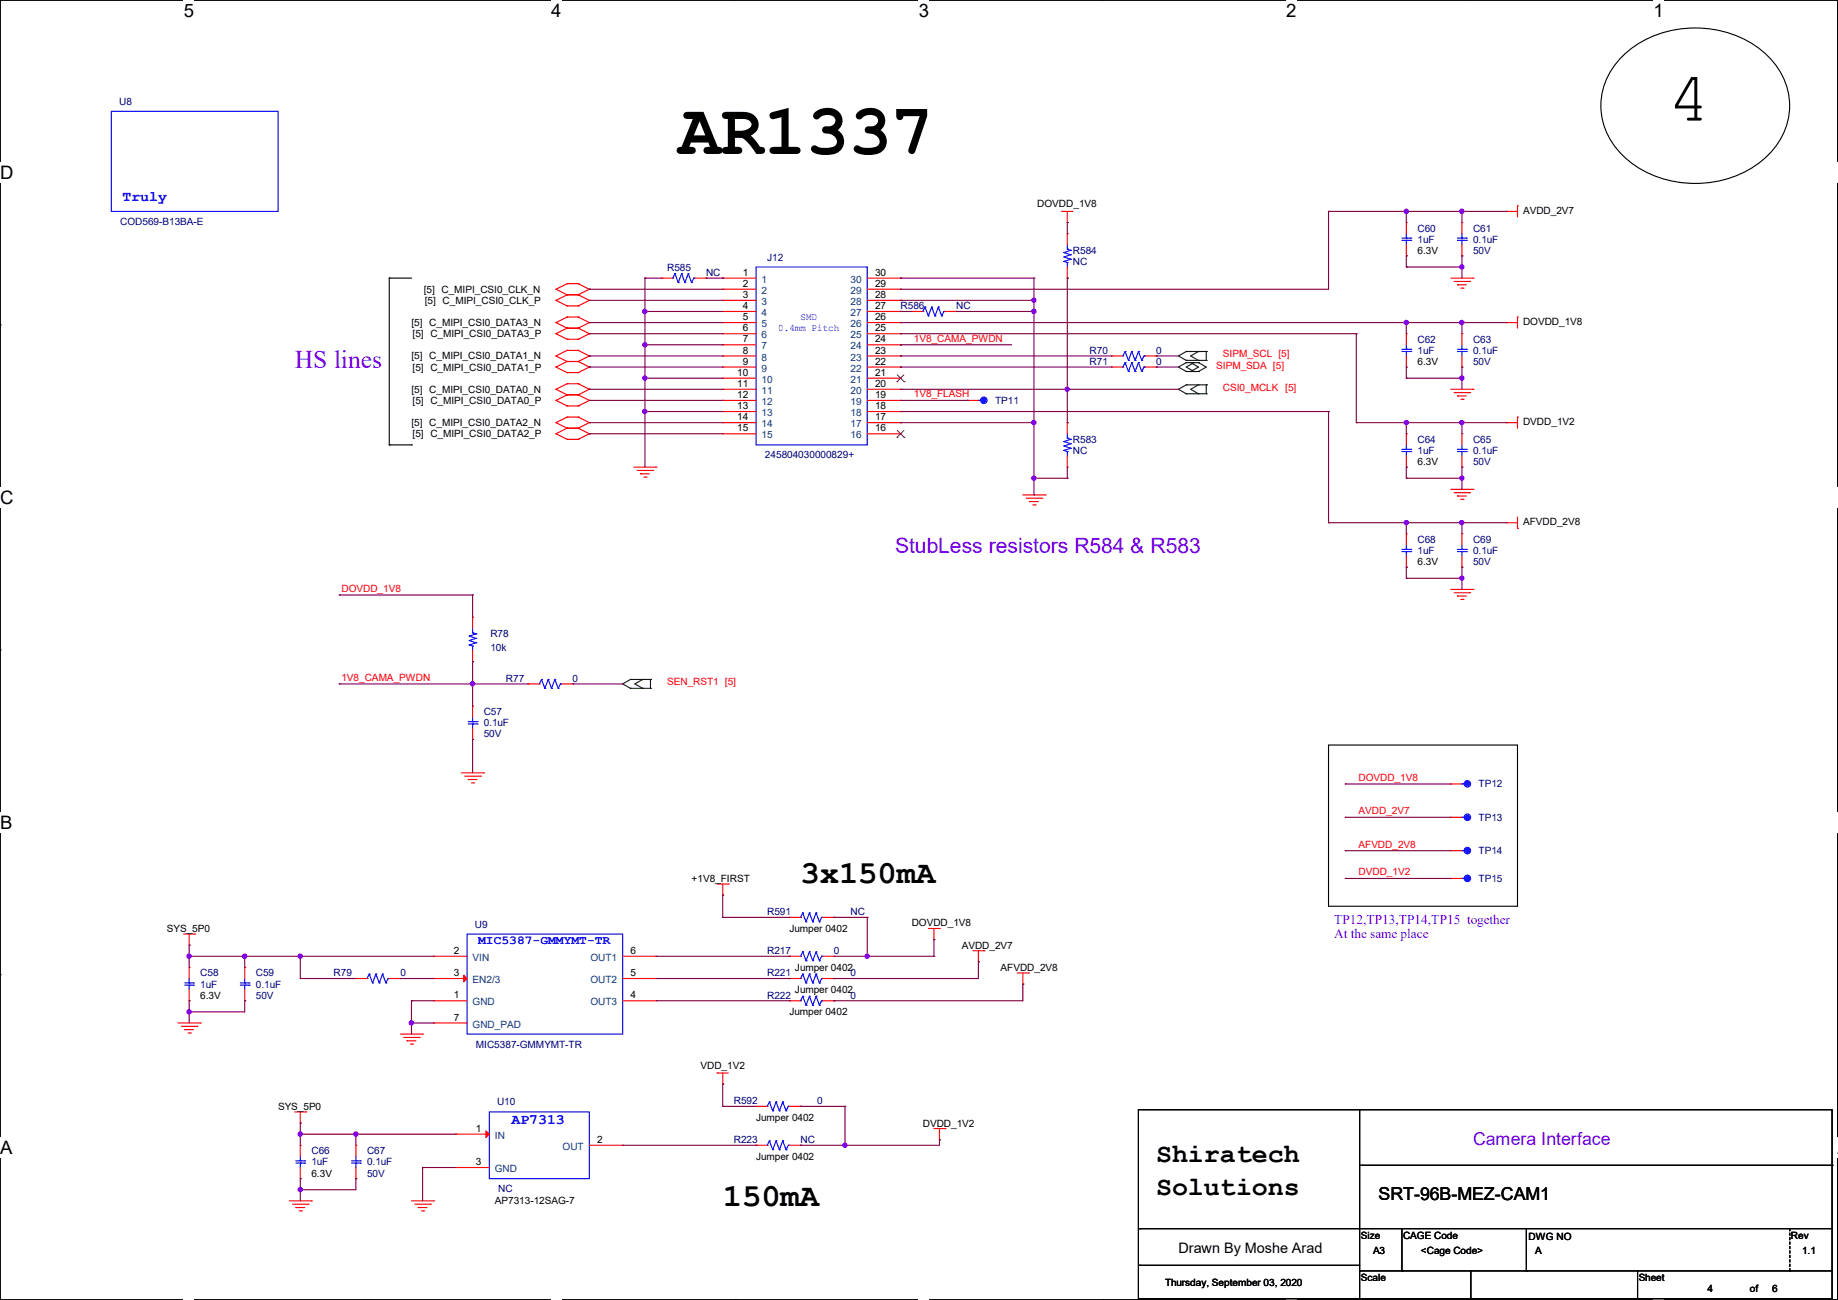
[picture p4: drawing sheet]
<svg xmlns="http://www.w3.org/2000/svg" width="420mm" height="297mm" viewBox="0 0 420 297" stroke-linecap="round" stroke-linejoin="round" font-family="sans-serif">
<path d="M0 0h419.9v297h-419.9z" fill="none" stroke="#000" stroke-width=".25"/>
<g fill="#fff">
<path d="M42 0h2.4v4.8h-2.4z"/>
<path d="M42 297h2.4z"/>
</g>
<path d="M84 0h.1M84 297h.1" fill="none" stroke="#000" stroke-width=".25"/>
<g fill="#fff">
<path d="M125.9 0h2.4v4.8h-2.4z"/>
<path d="M125.9 297h2.4z"/>
</g>
<path d="M168 0h.1M168 297h.1" fill="none" stroke="#000" stroke-width=".25"/>
<g fill="#fff">
<path d="M209.9 0h2.4v4.8h-2.4z"/>
<path d="M209.9 297h2.4z"/>
</g>
<path d="M251.9 0h.1M251.9 297h.1" fill="none" stroke="#000" stroke-width=".25"/>
<g fill="#fff">
<path d="M293.9 0h2.3v4.8h-2.3z"/>
<path d="M293.9 297h2.3z"/>
</g>
<path d="M335.9 0h.1M335.9 297h.1" fill="none" stroke="#000" stroke-width=".25"/>
<g fill="#fff">
<path d="M377.9 0h2.3v4.8h-2.3z"/>
<path d="M377.9 297h2.3z"/>
<path d="M0 37.1h3.1v4.8h-3.1z"/>
<path d="M419.9 37.1l.1 4.8z"/>
<path d="M0 111.3h3.1v4.8h-3.1z"/>
<path d="M419.9 111.3l.1 4.8z"/>
</g>
<path d="M0 74.3h.1M419.9 74.3h.1" fill="none" stroke="#000" stroke-width=".25"/>
<g fill="#fff">
<path d="M0 185.6h2.9v4.7h-2.9z"/>
<path d="M419.9 185.6l.1 4.7z"/>
</g>
<path d="M0 148.5h.1M419.9 148.5h.1" fill="none" stroke="#000" stroke-width=".25"/>
<g fill="#fff">
<path d="M0 259.8h2.9v4.7h-2.9z"/>
<path d="M419.8 259.8h.2v4.7h-.2z"/>
</g>
<g fill="none" stroke="#000" stroke-width=".25">
<path d="M370.9 12.7a24.7 24.7 0 0 1 33 0 15.5 15.5 0 0 1-1.3 24 24.8 24.8 0 0 1-31.7-1.1 15.4 15.4 0 0 1 0-22.9zM88.9 63.5h.1M88.9 63.5h5.1M88.9 63.5v38.1M88.9 101.6h.1M88.9 101.6h5.1M94 101.6h.1M303.6 170.2h43.2v36.9h-43.2zM0 222.7h.1M419.9 222.7h.1M260.1 253.5h158.5v43.2h-158.5zM310.7 253.5v43.2"/>
<path d="M310.7 266.2h107.9M418.6 266.2h.1M260.4 289.1h.1M260.4 280.7h.1M260.4 289.1h50.3M260.4 280.7h158.2M310.7 290.4h.1M310.7 296.7h.1M310.7 290.4h107.9M320.3 290.4h.1M320.3 280.7v9.7M336.1 296.7h.1"/>
<path d="M336.1 290.4v6.3M348.8 290.4h.1M348.8 280.7v9.7M374.2 296.7h.1M374.2 290.4v6.3"/>
</g>
<g fill="none" stroke="#f00" stroke-width=".25">
<path d="M242.6 48.3h.1M242.6 48.3h2.6M243.9 50.8h.1M243.9 53.4h.1M243.9 48.3v2.5M243.9 53.4v2.5M321.4 50.8h.1M321.4 58.5h.1M321.4 50.8v2.6M321.4 55.9v2.6M334.1 50.8h.1M334.1 58.5h.1"/>
<path d="M334.1 50.8v2.6M334.1 55.9v2.6M344.2 48.3h.1M344.2 48.3h2.6M346.8 47h.1M346.8 47v2.6M127 68.6h.1M127 66.1h.1M127 76.2h.1M127 73.7h.1M127 68.6l2.6 1.3M127 66.1l2.6 1.3"/>
<path d="M127 76.2l2.6 1.3M127 73.7l2.6 1.3M129.6 67.4h.1M129.6 69.9h.1M129.6 64.8h.1M129.6 75h.1M129.6 77.5h.1M129.6 72.4h.1M129.6 67.4l-2.6 1.2M129.6 67.4h2.5M129.6 69.9h2.5M129.6 64.8l-2.6 1.3"/>
<path d="M129.6 64.8h2.5M129.6 75l-2.6 1.2M129.6 75h2.5M129.6 77.5h2.5M129.6 72.4l-2.6 1.3M129.6 72.4h2.5M132.1 67.4h.1M132.1 69.9h.1M132.1 64.8h.1M132.1 75h.1M132.1 77.5h.1M132.1 72.4h.1"/>
<path d="M132.1 67.4l2.6 1.2M132.1 64.8l2.6 1.3M132.1 75l2.6 1.2M132.1 72.4l2.6 1.3M134.7 68.6h.1M134.7 66.1h.1M134.7 76.2h.1M134.7 73.7h.1M134.7 68.6l-2.6 1.3M134.7 66.1l-2.6 1.3M134.7 76.2l-2.6 1.3M134.7 73.7l-2.6 1.3"/>
<path d="M151.2 63.5h.1M151.2 63.5h2.5M158.8 63.5h2.5M161.3 63.5h.1M165.1 63.5h.1M165.1 66.1h.1M165.1 68.6h.1M165.1 71.2h.1M165.1 73.7h.1M165.1 76.2h.1M165.1 78.8h.1M165.1 63.5h7.7"/>
<path d="M165.1 73.7h7.7M165.1 66.1h7.7M165.1 68.6h7.7M165.1 71.2h7.7M165.1 76.2h7.7M165.1 78.8h7.7M198.2 63.5h7.6M198.2 73.7h7.6M198.2 66.1h7.6M198.2 68.6h7.6M198.2 71.2h7.6M198.2 76.2h7.6"/>
<path d="M198.2 78.8h7.6M205.8 63.5h.1M205.8 66.1h.1M205.8 68.6h.1M205.8 71.2h.1M205.8 73.7h.1M205.8 76.2h.1M205.8 78.8h.1M208.3 71.2h.1M208.3 71.2h2.6M215.9 71.2h2.6M218.5 71.2h.1"/>
<path d="M243.9 63.5h.1M243.9 61v2.5M321.4 76.2h.1M321.4 76.2v2.6M331.5 63.5h5.1M332.3 64.3h3.5M333 65.1h.1M333 65.1h2.1M333.8 65.8h.5M334.1 76.2h.1M334.1 76.2v2.6M334.3 65.8h.1"/>
<path d="M335.8 64.3h.1M336.6 63.5h.1M344.2 73.7h.1M344.2 73.7h2.6M346.8 72.4h.1M346.8 72.4v2.6M127 91.5h.1M127 88.9h.1M127 83.9h.1M127 81.3h.1M127 99.1h.1M127 96.6h.1"/>
<path d="M127 91.5l2.6 1.3M127 88.9l2.6 1.3M127 83.9l2.6 1.2M127 81.3l2.6 1.3M127 99.1l2.6 1.3M127 96.6l2.6 1.2M129.6 90.2h.1M129.6 92.8h.1M129.6 87.7h.1M129.6 82.6h.1M129.6 85.1h.1M129.6 80.1h.1"/>
<path d="M129.6 97.8h.1M129.6 95.3h.1M129.6 90.2l-2.6 1.3M129.6 90.2h2.5M129.6 92.8h2.5M129.6 87.7l-2.6 1.2M129.6 87.7h2.5M129.6 82.6l-2.6 1.3M129.6 82.6h2.5M129.6 85.1h2.5M129.6 80.1l-2.6 1.2M129.6 80.1h2.5"/>
<path d="M129.6 97.8l-2.6 1.3M129.6 97.8h2.5M129.6 95.3l-2.6 1.3M129.6 95.3h2.5M132.1 90.2h.1M132.1 92.8h.1M132.1 87.7h.1M132.1 82.6h.1M132.1 85.1h.1M132.1 80.1h.1M132.1 97.8h.1M132.1 95.3h.1"/>
<path d="M132.1 90.2l2.6 1.3M132.1 87.7l2.6 1.2M132.1 82.6l2.6 1.3M132.1 80.1l2.6 1.2M132.1 97.8l2.6 1.3M132.1 95.3l2.6 1.3M134.7 91.5h.1M134.7 88.9h.1M134.7 83.9h.1M134.7 81.3h.1M134.7 99.1h.1M134.7 96.6h.1"/>
<path d="M134.7 91.5l-2.6 1.3M134.7 88.9l-2.6 1.3M134.7 83.9l-2.6 1.2M134.7 81.3l-2.6 1.3M134.7 99.1l-2.6 1.3M134.7 96.6l-2.6 1.2M165.1 81.3h.1M165.1 83.9h.1M165.1 86.4h.1M165.1 88.9h.1M165.1 91.5h.1M165.1 94h.1"/>
<path d="M165.1 96.6h.1M165.1 99.1h.1M165.1 88.9h7.7M165.1 96.6h7.7M165.1 83.9h7.7M165.1 81.3h7.7M165.1 86.4h7.7M165.1 91.5h7.7M165.1 94h7.7M165.1 99.1h7.7M198.2 88.9h7.6M198.2 96.6h7.6"/>
<path d="M198.2 83.9h7.6M198.2 81.3h7.6M198.2 86.4h7.6M198.2 91.5h7.6M198.2 94h7.6M198.2 99.1h7.6M205.8 81.3h.1M205.8 83.9h.1M205.8 86.4h.1M205.8 88.9h.1M205.8 91.5h.1M205.8 94h.1"/>
<path d="M205.8 96.6h.1M205.8 99.1h.1M221 91.5h.1M221 91.5h2.6M243.9 96.6h.1M243.9 96.6v2.5M254 83.9h.1M254 81.3h.1M254 83.9h2.6M254 81.3h2.6M261.7 83.9h2.5M261.7 81.3h2.5"/>
<path d="M264.2 83.9h.1M264.2 81.3h.1M321.4 83.9h.1M321.4 99.1h.1M321.4 81.3v2.6M321.4 99.1v2.5M331.5 88.9h5.1M332.3 89.7h3.5M333 90.5h.1M333 90.5h2.1M333.8 91.2h.5M334.1 99.1h.1"/>
<path d="M334.1 83.9h.1M334.1 81.3v2.6M334.1 99.1v2.5M334.3 91.2h.1M335.8 89.7h.1M336.6 88.9h.1M344.2 96.6h.1M344.2 96.6h2.6M346.8 95.3h.1M346.8 95.3v2.5M129.6 100.4h.1M129.6 100.4h2.5"/>
<path d="M132.1 100.4h.1M144.8 106.7h5.1M145.6 107.5h3.5M146.3 108.2h.1M146.3 108.2h2.1M147.1 109h.5M147.6 109h.1M149.1 107.5h.1M149.9 106.7h.1M233.7 113.1h5.1M234.5 113.8h3.5M235.2 114.6h.1"/>
<path d="M235.2 114.6h2.1M236 115.4h.5M236.5 115.4h.1M238 113.8h.1M238.8 113.1h.1M243.9 106.7h.1M243.9 104.2v2.5M321.4 106.7h.1M321.4 104.2v2.5M331.5 111.8h5.1M332.3 112.6h3.5M333 113.3h.1"/>
<path d="M333 113.3h2.1M333.8 114.1h.5M334.1 106.7h.1M334.1 104.2v2.5M334.3 114.1h.1M335.8 112.6h.1M336.6 111.8h.1M344.2 119.4h.1M344.2 119.4h2.6M346.8 118.2v2.5M321.4 122h.1M321.4 129.6h.1"/>
<path d="M321.4 122v2.5M321.4 127v2.6M331.5 134.7h5.1M332.3 135.4h3.5M333 136.2h.1M333 136.2h2.1M333.8 136.9h.5M334.1 122h.1M334.1 129.6h.1M334.1 122v2.5M334.1 127v2.6M334.3 136.9h.1"/>
<path d="M335.8 135.4h.1M336.6 134.7h.1M346.8 120.7h.1M108 151.2h.1M108 141h.1M108 141v2.6M108 148.6v2.6M120.7 156.3h.1M120.7 156.3h2.5M128.3 156.3h2.6M130.9 156.3h.1M105.5 176.6h5"/>
<path d="M106.2 177.3h3.6M107 178.1h.1M107 178.1h2M107.7 178.9h.5M108 161.3h.1M108 169h.1M108 161.3v2.6M108 166.4v2.6M108.2 178.9h.1M109.8 177.3h.1M110.5 176.6h.1M331.5 179.1h.1"/>
<path d="M331.5 179.1h2.6M331.5 186.7h.1M331.5 194.4h.1M331.5 186.7h2.6M331.5 194.4h2.6M42 213.4h2.5M43.2 215.9h.1M43.2 213.4v2.5M44.5 213.4h.1M99.1 218.5h.1M99.1 218.5h7.6M142.3 218.5h7.6"/>
<path d="M149.9 218.5h.1M163.9 202h2.5M165.1 204.5h.1M165.1 202v2.5M166.4 202h.1M180.4 218.5h.1M180.4 209.6h.1M180.4 218.5h2.5M180.4 209.6h2.5M188 218.5h2.5M188 209.6h2.5M190.5 218.5h.1"/>
<path d="M190.5 209.6h.1M212.1 212.1h2.6M213.4 214.7h.1M213.4 212.1v2.6M214.7 212.1h.1M222.3 217.2h2.5M223.6 219.8h.1M223.6 217.2v2.6M224.8 217.2h.1M331.5 200.7h.1M331.5 200.7h2.6M40.7 233.7h5.1"/>
<path d="M41.4 234.5h3.6M42.2 235.2h.1M42.2 235.2h2M43 236h.5M43.2 221h.1M43.2 228.6h.1M43.2 221v2.6M43.2 226.1v2.5M43.5 236h.1M45 234.5h.1M45.8 233.7h.1M55.9 221h.1"/>
<path d="M55.9 228.6h.1M55.9 221v2.6M55.9 226.1v2.5M81.3 223.6h.1M81.3 223.6h2.6M88.9 223.6h2.6M91.5 223.6h.1M91.5 236.3h5.1M92.2 237h3.6M93 237.8h.1M93 237.8h2M93.8 238.5h.5"/>
<path d="M94.3 238.5h.1M95.8 237h.1M96.6 236.3h.1M99.1 223.6h.1M99.1 228.6h.1M99.1 233.7h.1M99.1 233.7h7.6M99.1 223.6h7.6M99.1 228.6h7.6M142.3 223.6h7.6M142.3 228.6h7.6M149.9 223.6h.1"/>
<path d="M149.9 228.6h.1M180.4 223.6h.1M180.4 228.6h.1M180.4 223.6h2.5M180.4 228.6h2.5M188 223.6h2.5M188 228.6h2.5M190.5 223.6h.1M190.5 228.6h.1M232.5 222.3h2.5M233.7 224.8h.1M233.7 222.3v2.5"/>
<path d="M235 222.3h.1M67.4 254h2.5M68.6 256.6h.1M68.6 254v2.6M69.9 254h.1M104.2 259.1h.1M104.2 259.1h7.6M163.9 245.2h.1M163.9 245.2h2.5M165.1 247.7h.1M165.1 245.2v2.5M172.8 252.8h.1"/>
<path d="M172.8 252.8h2.5M180.4 252.8h2.5M182.9 252.8h.1M213.4 257.9h2.5M214.7 257.9v2.5M215.9 257.9h.1M66.1 274.4h5.1M66.8 275.1h3.6M67.6 275.9h.1M67.6 275.9h2M68.4 276.6h.5M68.6 261.7h.1"/>
<path d="M68.6 269.3h.1M68.6 261.7v2.5M68.6 266.7v2.6M68.9 276.6h.1M70.4 275.1h.1M71.2 274.4h.1M81.3 261.7h.1M81.3 269.3h.1M81.3 261.7v2.5M81.3 266.7v2.6M94 274.4h5.1M94.8 275.1h3.5"/>
<path d="M95.5 275.9h.1M95.5 275.9h2.1M96.3 276.6h.5M96.8 276.6h.1M98.3 275.1h.1M99.1 274.4h.1M104.2 266.7h.1M104.2 266.7h7.6M134.7 261.7h7.6M142.3 261.7h.1M172.8 261.7h.1M172.8 261.7h2.5"/>
<path d="M180.4 261.7h2.5M182.9 261.7h.1M214.7 260.4h.1"/>
</g>
<g fill="none" stroke="#004000" stroke-width=".25">
<path d="M271.1 80.3h.1M271.1 82.3h.1M271.1 82.8h.1M271.1 84.9h.1M271.1 87.9h.1M271.1 90h.1M271.1 80.3l-1.8 1 1.8 1M271.1 80.3h4.5M271.1 82.3h4.5M271.1 82.8l-1.8 1.1 1.8 1M271.1 82.8h2.8M271.1 84.9h2.8"/>
<path d="M271.1 87.9l-1.8 1 1.8 1.1M271.1 87.9h4.5M271.1 90h4.5M272.1 82.8h.1M272.1 84.9h.1M272.1 82.8l1.8 1.1-1.8 1M272.8 82.8h.1M272.8 84.9h.1M272.8 82.8l-1.7 1.1 1.7 1M273.9 80.3h.1M273.9 82.3h.1M273.9 82.8h.1"/>
<path d="M273.9 84.9h.1M273.9 87.9h.1M273.9 90h.1M273.9 80.3l-1.8 1 1.8 1M273.9 82.8l1.7 1.1-1.7 1M273.9 87.9l-1.8 1 1.8 1.1M275.6 80.3h.1M275.6 82.3h.1M275.6 87.9h.1M275.6 90h.1M275.6 80.3v2M275.6 87.9v2.1"/>
<path d="M144.1 155.2h.1M144.1 157.3h.1M144.1 155.2l-1.8 1.1 1.8 1M144.1 155.2h4.5M144.1 157.3h4.5M146.9 155.2h.1M146.9 157.3h.1M146.9 155.2l-1.8 1.1 1.8 1M148.6 155.2h.1M148.6 157.3h.1M148.6 155.2v2.1"/>
</g>
<path d="M409 280.7v9.7M409 290.4h.1" fill="none" stroke="#000" stroke-width=".25" stroke-dasharray=".5"/>
<g fill="none" stroke="#00f" stroke-width=".25">
<path d="M25.4 25.4h38.1v22.9h-38.1zM243.1 57.7h.1M243.1 58.7h.1M243.1 59.7h.1M243.1 57.7l1.5 .5M243.1 58.7l1.5 .5M243.1 59.7l.8 .3M243.9 56.9h.1M243.9 60h.1M243.9 56.9l.7 .3M243.9 55.9v1M243.9 60v1"/>
<path d="M244.6 57.2h.1M244.6 58.2h.1M244.6 59.2h.1M244.6 57.2l-1.5 .5M244.6 58.2l-1.5 .5M244.6 59.2l-1.5 .5M320.3 54.4h2.1M320.3 54.9h2.1M321.4 54.4h.1M321.4 54.9h.1M321.4 53.4v1M321.4 54.9v1"/>
<path d="M322.4 54.4h.1M322.4 54.9h.1M333 54.4h2.1M333 54.9h2.1M334.1 54.4h.1M334.1 54.9h.1M334.1 53.4v1M334.1 54.9v1M335.1 54.4h.1M335.1 54.9h.1M153.7 63.5h.1M154.2 62.5h.1"/>
<path d="M154.2 62.5l.8 2.1M154.2 62.5l-.5 1M155 64.6h.1M155.7 62.5h.1M155.7 62.5l.8 2.1M155.7 62.5l-.7 2.1M156.5 64.6h.1M157.3 62.5h.1M157.3 62.5l.7 2.1M157.3 62.5l-.8 2.1M158 64.6h.1M158.5 63.5h.1"/>
<path d="M158.5 63.5l-.5 1.1M158.5 63.5h.3M172.8 61h25.4v40.6h-25.4zM210.9 71.2h.1M211.4 70.1h.1M211.4 70.1l.7 2.1M211.4 70.1l-.5 1.1M212.1 72.2h.1M212.9 70.1h.1M212.9 70.1l.8 2.1M212.9 70.1l-.8 2.1M213.7 72.2h.1"/>
<path d="M214.4 70.1h.1M214.4 70.1l.8 2.1M214.4 70.1l-.7 2.1M215.2 72.2h.1M215.7 71.2h.1M215.7 71.2l-.5 1M215.7 71.2h.2M320.3 79.8h2.1M321.4 79.8h.1M321.4 78.8v1M322.4 79.8h.1M333 79.8h2.1"/>
<path d="M334.1 79.8h.1M334.1 78.8v1M335.1 79.8h.1M223.6 91.5h.1M223.6 91.5h.5M243.9 99.1v1M256.6 83.9h.1M256.6 81.3h.1M257.1 82.8h.1M257.1 80.3h.1M257.1 82.8l.8 2.1M257.1 82.8l-.5 1.1"/>
<path d="M257.1 80.3l-.5 1M257.1 80.3l.8 2M257.9 84.9h.1M257.9 82.3h.1M258.6 82.8h.1M258.6 80.3h.1M258.6 82.8l.8 2.1M258.6 82.8l-.7 2.1M258.6 80.3l.8 2M258.6 80.3l-.7 2M259.4 84.9h.1M259.4 82.3h.1"/>
<path d="M260.1 82.8h.1M260.1 80.3h.1M260.1 82.8l.8 2.1M260.1 82.8l-.7 2.1M260.1 80.3l.8 2M260.1 80.3l-.7 2M260.9 84.9h.1M260.9 82.3h.1M261.4 83.9h.1M261.4 81.3h.1M261.4 83.9l-.5 1M261.4 83.9h.3"/>
<path d="M261.4 81.3l-.5 1M261.4 81.3h.3M320.3 80.3h2.1M321.4 80.3h.1M321.4 80.3v1M322.4 80.3h.1M333 80.3h2.1M334.1 80.3h.1M334.1 80.3v1M335.1 80.3h.1M243.1 100.9h.1M243.1 101.9h.1"/>
<path d="M243.1 102.9h.1M243.1 100.9l1.5 .5M243.1 101.9l1.5 .5M243.1 102.9l.8 .3M243.9 100.1h.1M243.9 103.2h.1M243.9 103.2v1M243.9 100.1l.7 .3M244.6 100.4h.1M244.6 101.4h.1M244.6 102.4h.1M244.6 100.4l-1.5 .5"/>
<path d="M244.6 101.4l-1.5 .5M244.6 102.4l-1.5 .5M320.3 102.7h2.1M320.3 103.2h2.1M321.4 102.7h.1M321.4 103.2h.1M321.4 101.6v1.1M321.4 103.2v1M322.4 102.7h.1M322.4 103.2h.1M333 102.7h2.1M333 103.2h2.1"/>
<path d="M334.1 102.7h.1M334.1 103.2h.1M334.1 101.6v1.1M334.1 103.2v1M335.1 102.7h.1M335.1 103.2h.1M320.3 125.5h2.1M320.3 126h2.1M321.4 125.5h.1M321.4 126h.1M321.4 124.5v1M321.4 126v1"/>
<path d="M322.4 125.5h.1M322.4 126h.1M333 125.5h2.1M333 126h2.1M334.1 125.5h.1M334.1 126h.1M334.1 124.5v1M334.1 126v1M335.1 125.5h.1M335.1 126h.1M107.2 145.3h.1M107.2 146.3h.1"/>
<path d="M107.2 147.4h.1M107.2 145.3l1.6 .5M107.2 146.3l1.6 .6M107.2 147.4l.8 .2M108 144.6h.1M108 147.6h.1M108 143.6v1M108 147.6v1M108 144.6l.8 .2M108.8 144.8h.1M108.8 145.8h.1M108.8 146.9h.1"/>
<path d="M108.8 144.8l-1.6 .5M108.8 145.8l-1.6 .5M108.8 146.9l-1.6 .5M123.2 156.3h.1M123.7 155.2h.1M123.7 155.2l.8 2.1M123.7 155.2l-.5 1.1M124.5 157.3h.1M125.3 155.2h.1M125.3 155.2l.7 2.1M125.3 155.2l-.8 2.1M126 157.3h.1"/>
<path d="M126.8 155.2h.1M126.8 155.2l.8 2.1M126.8 155.2l-.8 2.1M127.6 157.3h.1M128.1 156.3h.1M128.1 156.3l-.5 1M128.1 156.3h.2M107 164.9h2M107 165.4h2M108 164.9h.1M108 165.4h.1M108 163.9v1"/>
<path d="M108 165.4v1M109 164.9h.1M109 165.4h.1M334.1 179.1h.1M334.1 179.1h.5M334.1 186.7h.1M334.1 194.4h.1M334.1 186.7h.5M334.1 194.4h.5M106.7 213.4h35.6v22.9h-35.6zM182.9 218.5h.1M182.9 209.6h.1"/>
<path d="M183.4 217.5h.1M183.4 208.6h.1M183.4 217.5l.8 2M183.4 217.5l-.5 1M183.4 208.6l.8 2M183.4 208.6l-.5 1M184.2 219.5h.1M184.2 210.6h.1M185 217.5h.1M185 208.6h.1M185 217.5l.7 2M185 217.5l-.8 2"/>
<path d="M185 208.6l.7 2M185 208.6l-.8 2M185.7 219.5h.1M185.7 210.6h.1M186.5 217.5h.1M186.5 208.6h.1M186.5 217.5l.7 2M186.5 217.5l-.8 2M186.5 208.6l.7 2M186.5 208.6l-.8 2M187.2 219.5h.1M187.2 210.6h.1"/>
<path d="M187.7 218.5h.1M187.7 209.6h.1M187.7 218.5l-.5 1M187.7 218.5h.3M187.7 209.6l-.5 1M187.7 209.6h.3M334.1 200.7h.1M334.1 200.7h.5M42.2 224.6h2M42.2 225.1h2M43.2 224.6h.1M43.2 225.1h.1"/>
<path d="M43.2 223.6v1M43.2 225.1v1M44.2 224.6h.1M44.2 225.1h.1M54.9 224.6h2M54.9 225.1h2M55.9 224.6h.1M55.9 225.1h.1M55.9 223.6v1M55.9 225.1v1M56.9 224.6h.1M56.9 225.1h.1"/>
<path d="M83.9 223.6h.1M84.4 222.5h.1M84.4 222.5l.7 2.1M84.4 222.5l-.5 1.1M85.1 224.6h.1M85.9 222.5h.1M85.9 222.5l.8 2.1M85.9 222.5l-.8 2.1M86.7 224.6h.1M87.4 222.5h.1M87.4 222.5l.8 2.1M87.4 222.5l-.7 2.1"/>
<path d="M88.2 224.6h.1M88.7 223.6h.1M88.7 223.6h.2M88.7 223.6l-.5 1M182.9 223.6h.1M182.9 228.6h.1M183.4 222.5h.1M183.4 227.6h.1M183.4 222.5l.8 2.1M183.4 222.5l-.5 1.1M183.4 227.6l.8 2.1M183.4 227.6l-.5 1"/>
<path d="M184.2 224.6h.1M184.2 229.7h.1M185 222.5h.1M185 227.6h.1M185 222.5l.7 2.1M185 222.5l-.8 2.1M185 227.6l.7 2.1M185 227.6l-.8 2.1M185.7 224.6h.1M185.7 229.7h.1M186.5 222.5h.1M186.5 227.6h.1"/>
<path d="M186.5 222.5l.7 2.1M186.5 222.5l-.8 2.1M186.5 227.6l.7 2.1M186.5 227.6l-.8 2.1M187.2 224.6h.1M187.2 229.7h.1M187.7 223.6h.1M187.7 228.6h.1M187.7 223.6l-.5 1M187.7 223.6h.3M187.7 228.6l-.5 1.1M187.7 228.6h.3"/>
<path d="M111.8 254h22.9v15.3h-22.9zM175.3 252.8h.1M175.8 251.8h.1M175.8 251.8l-.5 1M175.8 251.8l.8 2M176.6 253.8h.1M177.3 251.8h.1M177.3 251.8l.8 2M177.3 251.8l-.7 2M178.1 253.8h.1M178.9 251.8h.1M178.9 251.8l.7 2"/>
<path d="M178.9 251.8l-.8 2M179.6 253.8h.1M180.1 252.8h.1M180.1 252.8l-.5 1M180.1 252.8h.3M67.6 265.2h2M67.6 265.7h2M68.6 265.2h.1M68.6 265.7h.1M68.6 264.2v1M68.6 265.7v1M69.6 265.2h.1"/>
<path d="M69.6 265.7h.1M80.3 265.2h2M80.3 265.7h2M81.3 265.2h.1M81.3 265.7h.1M81.3 264.2v1M81.3 265.7v1M82.3 265.2h.1M82.3 265.7h.1M175.3 261.7h.1M175.8 260.6h.1M175.8 260.6l.8 2.1"/>
<path d="M175.8 260.6l-.5 1.1M176.6 262.7h.1M177.3 260.6h.1M177.3 260.6l.8 2.1M177.3 260.6l-.7 2.1M178.1 262.7h.1M178.9 260.6h.1M178.9 260.6l.7 2.1M178.9 260.6l-.8 2.1M179.6 262.7h.1M180.1 261.7h.1M180.1 261.7l-.5 1"/>
<path d="M180.1 261.7h.3"/>
<circle cx="224.8" cy="91.5" r=".74"/>
<circle cx="335.3" cy="179.1" r=".74"/>
<circle cx="335.3" cy="186.7" r=".74"/>
<circle cx="335.3" cy="194.3" r=".74"/>
<circle cx="335.3" cy="200.7" r=".74"/>
</g>
<g fill="#00f" stroke="#00f" stroke-width=".25">
<circle cx="335.3" cy="186.7" r=".49"/>
<circle cx="335.3" cy="179.1" r=".49"/>
<circle cx="224.8" cy="91.5" r=".49"/>
<circle cx="335.3" cy="200.7" r=".49"/>
<circle cx="335.3" cy="194.3" r=".49"/>
</g>
<path d="M205 87.2h.1M205 99.9h.1M205 85.6l1.6 1.6M205 98.3l1.6 1.6M206.5 85.6l-1.5 1.6M206.5 98.3l-1.5 1.6M206.6 87.2h.1M206.6 99.9h.1" fill="none" stroke="#804000" stroke-width=".23"/>
<g fill="#f00" stroke="#f00" stroke-width=".25">
<path d="M106 222.8l.7 .8-.7 .7z"/>
<path d="M111 258.4l.8 .7-.8 .8z"/>
</g>
<g fill="none" stroke="#800040" stroke-width=".25">
<path d="M243.9 50.8h.1M243.9 50.8v2.6M303.6 48.3h.1M303.6 48.3h40.6M303.6 48.3v17.8h-97.8M321.4 48.3h.1M321.4 58.5h.1M321.4 48.3v2.5M321.4 58.5v2.5M334.1 48.3h.1M334.1 58.5h.1M334.1 48.3v2.5"/>
<path d="M334.1 58.5v5M134.7 66.1h.1M134.7 68.6h.1M134.7 73.7h.1M134.7 76.2h.1M134.7 66.1h30.4M134.7 68.6h30.4M134.7 73.7h30.4M134.7 76.2h30.4M147.4 63.5h.1M147.4 71.2h.1M147.4 78.8h.1"/>
<path d="M147.4 63.5v43.2M147.4 63.5h3.8M147.4 71.2h17.7M147.4 78.8h17.7M161.3 63.5h3.8M165.1 63.5h.1M205.8 63.5h.1M205.8 66.1h.1M205.8 68.6h.1M205.8 73.7h.1M205.8 76.2h.1M205.8 78.8h.1"/>
<path d="M205.8 71.2h.1M205.8 63.5h30.5M205.8 68.6h30.5M205.8 71.2h2.5M205.8 73.7h138.4M205.8 76.2h104.1M205.8 78.8h25.4M218.5 71.2h.1M218.5 71.2h17.8M236.3 63.5h.1M236.3 71.2h.1M236.3 63.5v49.6"/>
<path d="M243.9 63.5h.1M243.9 63.5v33.1M309.9 76.2h.1M309.9 76.2v20.4M321.4 61h.1M321.4 73.7h.1M321.4 73.7v2.5M321.4 61h12.7M334.1 61h.1M334.1 73.7h.1M334.1 73.7v2.5M134.7 81.3h.1"/>
<path d="M134.7 83.9h.1M134.7 88.9h.1M134.7 91.5h.1M134.7 96.6h.1M134.7 99.1h.1M134.7 81.3h30.4M134.7 83.9h30.4M134.7 88.9h30.4M134.7 91.5h30.4M134.7 96.6h30.4M134.7 99.1h30.4M147.4 86.4h.1"/>
<path d="M147.4 94h.1M147.4 86.4h17.7M147.4 94h17.7M205.8 81.3h.1M205.8 83.9h.1M205.8 94h.1M205.8 96.6h.1M205.8 81.3h48.2M205.8 83.9h48.2M205.8 88.9h63.5M205.8 91.5h15.2M205.8 94h97.8"/>
<path d="M205.8 96.6h30.5M221 91.5h.1M236.3 96.6h.1M243.9 88.9h.1M243.9 96.6h.1M264.2 81.3h.1M264.2 83.9h.1M264.2 81.3h5.1M264.2 83.9h5.1M269.3 88.9h.1M303.6 94h.1M303.6 94v25.4"/>
<path d="M309.9 96.6h.1M309.9 96.6h34.3M321.4 83.9h.1M321.4 86.4h.1M321.4 96.6h.1M321.4 83.9v2.5M321.4 96.6v2.5M321.4 86.4h12.7M334.1 83.9h.1M334.1 86.4h.1M334.1 96.6h.1M334.1 83.9v5"/>
<path d="M334.1 96.6v2.5M236.3 109.3h.1M236.3 113.1h.1M236.3 109.3h7.6M243.9 109.3h.1M243.9 106.7v2.6M303.6 119.4h.1M303.6 119.4h40.6M321.4 106.7h.1M321.4 109.3h.1M321.4 119.4h.1M321.4 106.7v2.6"/>
<path d="M321.4 119.4v2.6M321.4 109.3h12.7M334.1 106.7h.1M334.1 109.3h.1M334.1 119.4h.1M334.1 106.7v5.1M334.1 119.4v2.6M77.5 135.9h.1M77.5 135.9h30.5M108 135.9h.1M108 135.9v5.1M321.4 129.6h.1"/>
<path d="M321.4 132.1h.1M321.4 129.6v2.5M321.4 132.1h12.7M334.1 129.6h.1M334.1 132.1h.1M334.1 129.6v5.1M77.5 156.3h.1M77.5 156.3h43.2M108 151.2h.1M108 156.3h.1M108 151.2v10.1M130.9 156.3h11.4"/>
<path d="M142.3 156.3h.1M108 169h.1M108 169v7.6M307.4 179.1h.1M307.4 179.1h24.1M307.4 186.7h.1M307.4 194.4h.1M307.4 186.7h24.1M307.4 194.4h24.1M43.2 215.9h.1M43.2 218.5h.1M43.2 215.9v5.1"/>
<path d="M43.2 218.5h55.9M55.9 218.5h.1M55.9 218.5v2.5M68.6 218.5h.1M68.6 218.5v5.1M149.9 218.5h30.5M165.1 204.5h.1M165.1 209.6h.1M165.1 204.5v5.1M165.1 209.6h15.3M180.4 218.5h.1M190.5 209.6h.1"/>
<path d="M190.5 218.5h22.9M190.5 209.6h7.7M198.2 218.5h.1M198.2 209.6h.1M198.2 209.6v8.9M213.4 214.7h.1M213.4 218.5h.1M213.4 214.7v3.8M223.6 219.8h.1M223.6 219.8v3.8h-33.1M307.4 200.7h.1M307.4 200.7h24.1"/>
<path d="M43.2 228.6h.1M43.2 231.2h.1M43.2 228.6v5.1M55.9 228.6h.1M55.9 228.6v2.6h-12.7M68.6 223.6h.1M68.6 223.6h12.7M91.5 223.6h.1M91.5 223.6h7.6M94 228.6h.1M94 233.7h.1M94 228.6v7.7"/>
<path d="M94 228.6h5.1M94 233.7h5.1M149.9 223.6h30.5M149.9 228.6h30.5M180.4 223.6h.1M180.4 228.6h.1M190.5 223.6h.1M190.5 228.6h.1M233.7 224.8h.1M233.7 224.8v3.8h-43.2M68.6 256.6h.1M68.6 259.1h.1"/>
<path d="M68.6 256.6v5.1M68.6 259.1h35.6M81.3 259.1h.1M81.3 259.1v2.6M165.1 247.7h.1M165.1 252.8h.1M165.1 247.7v5.1M165.1 252.8h7.7M182.9 252.8h.1M182.9 252.8h10.2M193.1 252.8h.1M193.1 252.8v8.9"/>
<path d="M68.6 269.3h.1M68.6 271.8h.1M68.6 269.3v5.1M81.3 269.3h.1M81.3 269.3v2.5h-12.7M96.6 266.7h.1M96.6 266.7v7.7M96.6 266.7h7.6M142.3 261.7h30.5M172.8 261.7h.1M182.9 261.7h.1M193.1 261.7h.1"/>
<path d="M214.7 260.4h.1M214.7 260.4v1.3h-31.8"/>
</g>
<g fill="#f0f" stroke="#f0f" stroke-width=".25">
<circle cx="321.3" cy="48.3" r=".49"/>
<circle cx="334" cy="61" r=".49"/>
<circle cx="236.2" cy="68.6" r=".49"/>
<circle cx="147.3" cy="78.8" r=".49"/>
<circle cx="147.3" cy="71.1" r=".49"/>
<circle cx="321.3" cy="73.7" r=".49"/>
<circle cx="334" cy="73.7" r=".49"/>
<circle cx="334" cy="86.4" r=".49"/>
<circle cx="147.3" cy="86.4" r=".49"/>
<circle cx="147.3" cy="94" r=".49"/>
<circle cx="236.2" cy="96.5" r=".49"/>
<circle cx="321.3" cy="96.5" r=".49"/>
<circle cx="334" cy="109.2" r=".49"/>
<circle cx="321.3" cy="119.4" r=".49"/>
<circle cx="334" cy="132.1" r=".49"/>
<circle cx="108" cy="156.2" r=".49"/>
<circle cx="55.9" cy="218.5" r=".49"/>
<circle cx="43.2" cy="218.5" r=".49"/>
<circle cx="68.6" cy="218.5" r=".49"/>
<circle cx="43.2" cy="231.2" r=".49"/>
<circle cx="94" cy="233.7" r=".49"/>
<circle cx="68.6" cy="259.1" r=".49"/>
<circle cx="81.3" cy="259.1" r=".49"/>
<circle cx="68.6" cy="271.8" r=".49"/>
<circle cx="243.9" cy="88.9" r=".49"/>
<circle cx="236.2" cy="109.2" r=".49"/>
<circle cx="236.2" cy="71.1" r=".49"/>
<circle cx="334" cy="48.3" r=".49"/>
<circle cx="334" cy="96.5" r=".49"/>
<circle cx="334" cy="119.4" r=".49"/>
<circle cx="198.1" cy="218.5" r=".49"/>
<circle cx="193.1" cy="261.6" r=".49"/>
</g>
<g font-size="16.3">
<text x="381" y="27.6">4</text>
<text x="155" y="35.2">AR1337</text>
</g>
<g font-size="7.4">
<text x="182.9" y="201.8">3x150mA</text>
<text x="165.1" y="275.4">150mA</text>
</g>
<g font-size="6.1">
<text x="264.2" y="265.5">Shiratech</text>
<text x="264.2" y="273.1">Solutions</text>
</g>
<text font-size="5.8" fill="#8000ff" x="67.4" y="84">HS lines</text>
<text font-size="4.8" fill="#8000ff" x="204.5" y="126.3">StubLess resistors R584 &amp; R583</text>
<g font-size="4.2">
<text x="42" y="3.9">5</text>
<text x="125.9" y="3.9">4</text>
<text x="209.9" y="3.9">3</text>
<text x="293.9" y="3.9">2</text>
<text x="377.9" y="3.9">1</text>
<text x="0" y="40.9">D</text>
<text x="0" y="115.1">C</text>
<text x="0" y="189.4">B</text>
<text x="0" y="263.6">A</text>
<text x="419.9" y="263.6">A</text>
</g>
<text font-size="4.1" fill="#8000ff" x="336.6" y="261.5">Camera Interface</text>
<text font-size="4.1" x="315" y="274.2">SRT-96B-MEZ-CAM1</text>
<g font-size="3.3" fill="#00f">
<text x="28" y="45.9">Truly</text>
<text x="116.9" y="256.8">AP7313</text>
</g>
<text font-size="3.3" x="269.3" y="286.2">Drawn By Moshe Arad</text>
<g font-size="3" fill="#8000ff">
<text x="304.8" y="211">TP12,TP13,TP14,TP15 together</text>
<text x="304.8" y="214.2">At the same place</text>
</g>
<text font-size="2.8" fill="#00f" x="109.3" y="215.7">MIC5387-GMMYMT-TR</text>
<g font-size="2.3" fill="#000080">
<text x="27.2" y="24">U8</text>
<text x="27.5" y="51.4">COD569-B13BA-E</text>
<text x="323.9" y="52.9">C60</text>
<text x="336.6" y="52.9">C61</text>
<text x="175.3" y="59.5">J12</text>
<text x="245.2" y="58">R584</text>
<text x="323.9" y="55.5">1uF</text>
<text x="336.6" y="55.5">0.1uF</text>
<text x="336.6" y="58">50V</text>
<text x="152.4" y="61.8">R585</text>
<text x="161.3" y="63.1">NC</text>
<text x="245.2" y="60.5">NC</text>
<text x="205.8" y="70.7">R586</text>
<text x="218.5" y="70.7">NC</text>
<text x="249" y="83.4">R71</text>
<text x="249" y="80.9">R70</text>
<text x="264.2" y="83.4">0</text>
<text x="264.2" y="80.9">0</text>
<text x="323.9" y="78.3">C62</text>
<text x="323.9" y="80.9">1uF</text>
<text x="336.6" y="78.3">C63</text>
<text x="336.6" y="80.9">0.1uF</text>
<text x="336.6" y="83.4">50V</text>
<text x="227.4" y="92.3">TP11</text>
<text x="245.2" y="101.2">R583</text>
<text x="323.9" y="101.2">C64</text>
<text x="336.6" y="101.2">C65</text>
<text x="174.8" y="104.7">245804030000829+</text>
<text x="245.2" y="103.7">NC</text>
<text x="323.9" y="103.7">1uF</text>
<text x="336.6" y="103.7">0.1uF</text>
<text x="336.6" y="106.3">50V</text>
<text x="323.9" y="124">C68</text>
<text x="336.6" y="124">C69</text>
<text x="323.9" y="126.6">1uF</text>
<text x="336.6" y="126.6">0.1uF</text>
<text x="336.6" y="129.1">50V</text>
<text x="112.1" y="145.6">R78</text>
<text x="112.1" y="148.7">10k</text>
<text x="115.6" y="155.8">R77</text>
<text x="130.9" y="155.8">0</text>
<text x="110.5" y="163.4">C57</text>
<text x="110.5" y="165.9">0.1uF</text>
<text x="110.5" y="168.5">50V</text>
<text x="337.9" y="179.9">TP12</text>
<text x="337.9" y="187.5">TP13</text>
<text x="337.9" y="195.2">TP14</text>
<text x="337.9" y="201.5">TP15</text>
<text x="175.3" y="209.1">R591</text>
<text x="194.4" y="209.1">NC</text>
<text x="108.5" y="211.9">U9</text>
<text x="175.3" y="218">R217</text>
<text x="190.5" y="218">0</text>
<text x="45.8" y="223.1">C58</text>
<text x="45.8" y="225.6">1uF</text>
<text x="58.5" y="223.1">C59</text>
<text x="58.5" y="225.6">0.1uF</text>
<text x="76.2" y="223.1">R79</text>
<text x="91.5" y="223.1">0</text>
<text x="175.3" y="223.1">R221</text>
<text x="194.4" y="223.1">0</text>
<text x="58.5" y="228.2">50V</text>
<text x="175.3" y="228.2">R222</text>
<text x="194.4" y="228.2">0</text>
<text x="108.8" y="239.4">MIC5387-GMMYMT-TR</text>
<text x="113.6" y="252.6">U10</text>
<text x="167.7" y="252.3">R592</text>
<text x="186.7" y="252.3">0</text>
<text x="71.2" y="263.7">C66</text>
<text x="83.9" y="263.7">C67</text>
<text x="167.7" y="261.2">R223</text>
<text x="182.9" y="261.2">NC</text>
<text x="71.2" y="266.3">1uF</text>
<text x="83.9" y="266.3">0.1uF</text>
<text x="83.9" y="268.8">50V</text>
<text x="113.8" y="272.4">NC</text>
</g>
<g font-size="2.3">
<text x="237" y="47.3">DOVDD_1V8</text>
<text x="348" y="48.9">AVDD_2V7</text>
<text x="323.9" y="58">6.3V</text>
<text x="169.7" y="63">1</text>
<text x="169.7" y="65.5">2</text>
<text x="199.9" y="63">30</text>
<text x="199.9" y="65.5">29</text>
<text x="96.8" y="66.9">[5] C_MIPI_CSI0_CLK_N</text>
<text x="97.1" y="69.4">[5] C_MIPI_CSI0_CLK_P</text>
<text x="169.7" y="68.1">3</text>
<text x="169.7" y="70.6">4</text>
<text x="199.9" y="68.1">28</text>
<text x="199.9" y="70.6">27</text>
<text x="94" y="74.5">[5] C_MIPI_CSI0_DATA3_N</text>
<text x="94.3" y="77">[5] C_MIPI_CSI0_DATA3_P</text>
<text x="169.7" y="73.2">5</text>
<text x="169.7" y="75.7">6</text>
<text x="199.9" y="73.2">26</text>
<text x="199.9" y="75.7">25</text>
<text x="348" y="74.3">DOVDD_1V8</text>
<text x="94" y="82.1">[5] C_MIPI_CSI0_DATA1_N</text>
<text x="169.7" y="78.2">7</text>
<text x="169.7" y="80.8">8</text>
<text x="169.7" y="83.3">9</text>
<text x="199.9" y="78.2">24</text>
<text x="199.9" y="80.8">23</text>
<text x="199.9" y="83.3">22</text>
<text x="323.9" y="83.4">6.3V</text>
<text x="94" y="89.7">[5] C_MIPI_CSI0_DATA0_N</text>
<text x="94.3" y="84.7">[5] C_MIPI_CSI0_DATA1_P</text>
<text x="168.4" y="85.9">10</text>
<text x="168.4" y="88.4">11</text>
<text x="199.9" y="85.9">21</text>
<text x="199.9" y="88.4">20</text>
<text x="94.3" y="92.3">[5] C_MIPI_CSI0_DATA0_P</text>
<text x="168.4" y="90.9">12</text>
<text x="168.4" y="93.5">13</text>
<text x="199.9" y="90.9">19</text>
<text x="199.9" y="93.5">18</text>
<text x="94" y="97.4">[5] C_MIPI_CSI0_DATA2_N</text>
<text x="94.3" y="99.9">[5] C_MIPI_CSI0_DATA2_P</text>
<text x="168.4" y="96">14</text>
<text x="168.4" y="98.6">15</text>
<text x="199.9" y="96">17</text>
<text x="199.9" y="98.6">16</text>
<text x="348" y="97.1">DVDD_1V2</text>
<text x="323.9" y="106.3">6.3V</text>
<text x="348" y="120">AFVDD_2V8</text>
<text x="323.9" y="129.1">6.3V</text>
<text x="158" y="201.5">+1V8_FIRST</text>
<text x="38.1" y="212.9">SYS_5P0</text>
<text x="180.4" y="212.9">Jumper 0402</text>
<text x="208.3" y="211.7">DOVDD_1V8</text>
<text x="103.7" y="217.9">2</text>
<text x="144.1" y="217.9">6</text>
<text x="181.7" y="221.8">Jumper 0402</text>
<text x="219.8" y="216.7">AVDD_2V7</text>
<text x="228.6" y="221.8">AFVDD_2V8</text>
<text x="103.7" y="223">3</text>
<text x="144.1" y="223">5</text>
<text x="181.7" y="226.9">Jumper 0402</text>
<text x="45.8" y="228.2">6.3V</text>
<text x="103.7" y="228.1">1</text>
<text x="103.7" y="233.2">7</text>
<text x="144.1" y="228.1">4</text>
<text x="180.4" y="232">Jumper 0402</text>
<text x="160.1" y="244.2">VDD_1V2</text>
<text x="63.5" y="253.6">SYS_5P0</text>
<text x="172.8" y="256.1">Jumper 0402</text>
<text x="210.9" y="257.4">DVDD_1V2</text>
<text x="108.8" y="258.6">1</text>
<text x="136.4" y="261.1">2</text>
<text x="71.2" y="268.8">6.3V</text>
<text x="108.8" y="266.2">3</text>
<text x="172.8" y="265">Jumper 0402</text>
<text x="113.1" y="275.2">AP7313-12SAG-7</text>
<text x="310.9" y="283">Size</text>
<text x="313.7" y="286.6">A3</text>
<text x="320.6" y="283">CAGE Code</text>
<text x="324.7" y="286.6">&lt;Cage Code&gt;</text>
<text x="349.3" y="283.3">DWG NO</text>
<text x="350.8" y="286.6">A</text>
<text x="409.2" y="283">Rev</text>
<text x="411.8" y="286.6">1.1</text>
<text x="266.2" y="293.7">Thursday, September 03, 2020</text>
<text x="310.9" y="292.7">Scale</text>
<text x="374.4" y="292.7">Sheet</text>
<text x="390.2" y="295.2">4</text>
<text x="399.8" y="295.2">of</text>
<text x="404.9" y="295.2">6</text>
</g>
<g font-size="2.3" fill="#004080">
<text x="174" y="64.6">1</text>
<text x="194.4" y="64.6">30</text>
<text x="174" y="67.1">2</text>
<text x="174" y="69.7">3</text>
<text x="194.4" y="67.1">29</text>
<text x="194.4" y="69.7">28</text>
<text x="174" y="72.2">4</text>
<text x="174" y="74.8">5</text>
<text x="174" y="77.3">6</text>
<text x="194.4" y="72.2">27</text>
<text x="194.4" y="74.8">26</text>
<text x="194.4" y="77.3">25</text>
<text x="174" y="79.8">7</text>
<text x="174" y="82.4">8</text>
<text x="194.4" y="79.8">24</text>
<text x="194.4" y="82.4">23</text>
<text x="174" y="84.9">9</text>
<text x="174" y="87.5">10</text>
<text x="194.4" y="84.9">22</text>
<text x="194.4" y="87.5">21</text>
<text x="174" y="90">11</text>
<text x="174" y="92.5">12</text>
<text x="174" y="95.1">13</text>
<text x="194.4" y="90">20</text>
<text x="194.4" y="92.5">19</text>
<text x="194.4" y="95.1">18</text>
<text x="174" y="97.6">14</text>
<text x="174" y="100.2">15</text>
<text x="194.4" y="97.6">17</text>
<text x="194.4" y="100.2">16</text>
<text x="108" y="219.5">VIN</text>
<text x="134.9" y="219.5">OUT1</text>
<text x="108" y="224.6">EN2/3</text>
<text x="134.9" y="224.6">OUT2</text>
<text x="108" y="229.7">GND</text>
<text x="134.9" y="229.7">OUT3</text>
<text x="108" y="234.8">GND_PAD</text>
<text x="113.1" y="260.2">IN</text>
<text x="128.6" y="262.7">OUT</text>
<text x="113.1" y="267.8">GND</text>
</g>
<g font-size="2.3" fill="#00f">
<text x="177.8" y="75.6">0.4mm Pitch</text>
<text x="182.9" y="73">SMD</text>
</g>
<g font-size="2.3" fill="#f00">
<text x="208.8" y="78.1">1V8_CAMA_PWDN</text>
<text x="279.4" y="81.6">SIPM_SCL [5]</text>
<text x="277.9" y="84.4">SIPM_SDA [5]</text>
<text x="279.4" y="89.2">CSI0_MCLK [5]</text>
<text x="208.8" y="90.8">1V8_FLASH</text>
<text x="78" y="135.2">DOVDD_1V8</text>
<text x="78" y="155.5">1V8_CAMA_PWDN</text>
<text x="152.4" y="156.5">SEN_RST1 [5]</text>
<text x="310.4" y="178.4">DOVDD_1V8</text>
<text x="310.4" y="186">AVDD_2V7</text>
<text x="310.4" y="193.6">AFVDD_2V8</text>
<text x="310.4" y="200">DVDD_1V2</text>
</g>
</svg>
